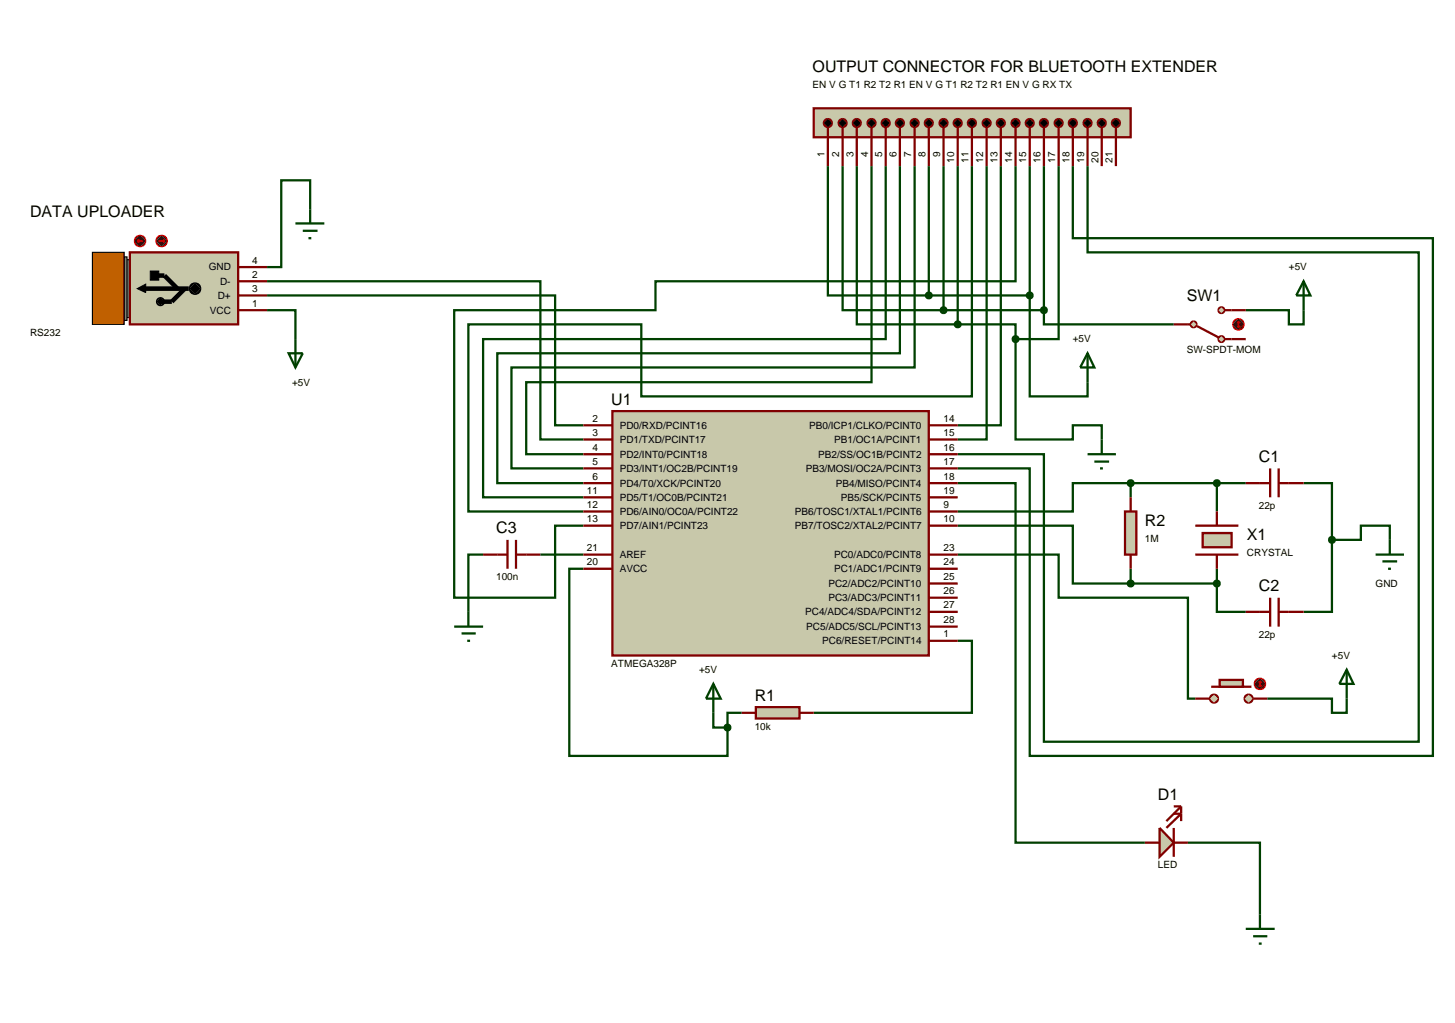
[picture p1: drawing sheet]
<svg xmlns="http://www.w3.org/2000/svg" width="257mm" height="180mm" viewBox="0 0 257 180" stroke-linecap="round" stroke-linejoin="round" font-family="sans-serif">
<g fill="none" stroke="#004000" stroke-width=".4">
<path d="M54.7 36.9v-5.1h-5.1v15.3h-2.5M146 29.3v22.8h17.8M148.6 29.3v25.4h17.8M151.1 29.3v27.9h17.8M153.7 29.3v38.1h-60.9v12.7h10.1M156.2 29.3v30.5h-71v27.9h17.7M158.7 29.3v33h-71v22.9h15.2M161.3 29.3v35.5h-71.1v17.8h12.7M163.8 29.3v22.8M166.4 29.3v25.4M168.9 29.3v27.9M171.4 29.3v40.6h-58.3v-12.7h-30.5v33h20.3"/>
<path d="M174 29.3v48.2h-5.1M176.5 29.3v45.7h-7.6M179.1 29.3v20.3h-63.5v5.1h-35.5v50.7h17.8v-12.7h5M181.6 29.3v22.8M184.1 29.3v25.4M186.7 29.3v30.5h-7.6M189.2 29.3v12.7h63.5v91.3h-71.1v-50.7h-12.7M191.8 29.3v15.2h58.4v86.3h-66.1v-50.7h-15.2M47.1 52.1h50.8v22.9h5M47.1 49.6h48.2v27.9h7.6M47.1 54.7h5v5.1M163.8 52.1h17.8"/>
<path d="M166.4 54.7h17.7M168.9 57.2h10.2v2.6M179.1 59.8v17.7h10.1v-2.5h5.1v2.5M181.6 52.1v17.8h10.2v-2.5M184.1 54.7v2.5h22.9M219.7 54.7h7.6v2.5h2.6v-2.5M85.2 97.8h-2.6v10.1M95.3 97.8h7.6M168.9 92.7h20.3v10.2h10.2M168.9 97.8h17.8v7.6h22.8v17.8h1.3M168.9 85.2h10.2v63.4h22.8M199.4 85.2h-10.2v5h-20.3"/>
<path d="M199.4 85.2v2.5M199.4 85.2h20.3M214.6 85.2v5M229.9 85.2h5v10M234.9 95.2v12.7h-5M234.9 95.2h5.1v-2.5h5.1v2.5M102.9 100.3h-2.5v33h27.9v-5M168.9 113h2.5v12.7h-27.9M199.4 100.3v2.6M199.4 102.9h15.2M214.6 102.9v5h5.1M214.6 100.3v2.6"/>
<path d="M125.8 125.7v2.6h2.5M130.8 125.7h-2.5v2.6M223.5 123.2h11.4v2.5h2.6v-2.5M209.5 148.6h12.7v12.7"/>
</g>
<path d="M108 72.5h55.8v43.1h-55.8z" fill="#c8c8aa" stroke="#800000" stroke-width=".4"/>
<g fill="none" stroke="#800000" stroke-width=".4">
<path d="M102.9 75h5.1M102.9 77.5h5.1M163.8 75h5.1M163.8 77.5h5.1M102.9 82.6h5.1M102.9 80.1h5.1M102.9 90.2h5.1M102.9 87.7h5.1M102.9 85.2h5.1M102.9 92.7h5.1M102.9 97.8h5.1M163.8 82.6h5.1"/>
<path d="M163.8 80.1h5.1M163.8 90.2h5.1M163.8 87.7h5.1M163.8 85.2h5.1M163.8 92.7h5.1M163.8 97.8h5.1M102.9 100.3h5.1M163.8 113h5.1M163.8 110.5h5.1M163.8 107.9h5.1M163.8 105.4h5.1M163.8 102.9h5.1"/>
<path d="M163.8 100.3h5.1"/>
</g>
<g fill="#808080" stroke="#000" stroke-width=".2">
<path d="M21.9 45.8h1v10.2h-1z"/>
<path d="M21.9 45.3h.5v11.2h-.5z"/>
</g>
<path d="M16.3 44.5h5.6v12.7h-5.6z" fill="#c06000" stroke="#000" stroke-width=".2"/>
<path d="M22.9 44.5h19.1v12.7h-19.1z" fill="#c8c8aa" stroke="#800000" stroke-width=".4"/>
<g fill="#000" stroke="#000" stroke-width=".2">
<path d="M27.8 52.7l.5-.2-.7 .7zM28.3 52.5a.68 .68 0 0 1 .7 .7zM28.3 53.9l.7-.7a.68 .68 0 0 1-.7 .7zM27.6 53.2l.7 .7a.68 .68 0 0 1-.7-.7z"/>
<path d="M33.7 50.2l.7-.3-1 1zM34.4 49.9a.94 .94 0 0 1 1 1zM35.4 50.9a.94 .94 0 0 1-1 1zM33.4 50.9l1 1a.94 .94 0 0 1-1-1z"/>
</g>
<path d="M28.3 52.5l.7 .7-.7 .7-.7-.7zM33.4 50.9l1-1 1 1-1 1z" fill="#000"/>
<path d="M25 50.9h8.3M27.2 48.6h1.8l2.3 2.3M32.6 50.9l-2.3 2.3h-1.8" fill="none" stroke="#000" stroke-width=".8" stroke-linecap="butt"/>
<path d="M24.2 50.9l1.5-.8v1.5zM26.5 47.8h1.5v1.6h-1.5z" fill="#000" stroke="#000" stroke-width=".18"/>
<path d="M42 54.7h5.1M42 52.1h5.1M42 49.6h5.1M42 47.1h5.1" fill="none" stroke="#800000" stroke-width=".4"/>
<path d="M27.8 41.8l.7-.3-1 1zM28.5 41.5a.94 .94 0 0 1 1 1zM29.5 42.5a.94 .94 0 0 1-1 1zM27.5 42.5l1 1a.94 .94 0 0 1-1-1z" fill="#400000" stroke="#f00" stroke-width=".2"/>
<path d="M27.5 42.5l1-1 1 1-1 1z" fill="#400000"/>
<path d="M28 42.5h1M28.8 42.2l.2 .3M29 42.5l-.2 .3" fill="none" stroke="#f00" stroke-width=".2"/>
<path d="M24 41.8l.7-.3-1 1zM24.7 41.5a.94 .94 0 0 1 1 1zM25.7 42.5a.94 .94 0 0 1-1 1zM23.7 42.5l1 1a.94 .94 0 0 1-1-1z" fill="#400000" stroke="#f00" stroke-width=".2"/>
<path d="M23.7 42.5l1-1 1 1-1 1z" fill="#400000"/>
<path d="M24.2 42.5l.3 .3M24.2 42.5h1M24.5 42.2l-.3 .3" fill="none" stroke="#f00" stroke-width=".2"/>
<path d="M133.3 124.7h7.7v2h-7.7z" fill="#c8c8aa" stroke="#800000" stroke-width=".4"/>
<path d="M130.8 125.7h2.5M141 125.7h2.5" fill="none" stroke="#800000" stroke-width=".4"/>
<path d="M125.8 120.6l1.3 2.6h-2.6zM125.8 120.6v5.1" fill="none" stroke="#004000" stroke-width=".4"/>
<path d="M128 127.9l.3-.1-.5 .5zM128.3 127.8l.3 .1 .2 .4zM128.8 128.3l-.2 .4-.3 .1zM127.8 128.3l.5 .5-.3-.1z" fill="#004000" stroke="#004000" stroke-width=".4"/>
<path d="M128.3 127.8l.5 .5-.5 .5-.5-.5z" fill="#004000"/>
<path d="M198.4 90.2h2v7.6h-2z" fill="#c8c8aa" stroke="#800000" stroke-width=".4"/>
<path d="M199.4 87.7v2.5M199.4 97.8v2.5M210.8 97.8h7.6M210.8 92.7h7.6" fill="none" stroke="#800000" stroke-width=".4"/>
<path d="M212.1 94h5.1v2.5h-5.1z" fill="#c8c8aa" stroke="#800000" stroke-width=".4"/>
<path d="M214.6 90.2v2.5M214.6 97.8v2.5" fill="none" stroke="#800000" stroke-width=".4"/>
<path d="M199.1 84.8l.3-.1-.5 .5zM199.4 84.7l.4 .2 .1 .3zM199.4 85.7l.5-.5-.2 .4zM198.9 85.2l.5 .5-.4-.2z" fill="#004000" stroke="#004000" stroke-width=".4"/>
<path d="M199.4 84.7l.5 .5-.5 .5-.5-.5z" fill="#004000"/>
<path d="M199 102.6l.4-.2-.5 .5zM199.4 102.4l.3 .1 .2 .4zM199.4 103.4l.5-.5-.2 .4zM198.9 102.9l.5 .5-.3-.1z" fill="#004000" stroke="#004000" stroke-width=".4"/>
<path d="M198.9 102.9l.5-.5 .5 .5-.5 .5z" fill="#004000"/>
<path d="M219.7 85.2h4.3M224 82.6v5.1M225.5 82.6v5.1M225.5 85.2h4.4M219.7 107.9h4.3M224 105.4v5.1M225.5 105.4v5.1M225.5 107.9h4.4" fill="none" stroke="#800000" stroke-width=".4"/>
<path d="M214.3 84.8l.3-.1-.5 .5zM214.6 84.7l.4 .2 .1 .3zM214.6 85.7l.5-.5-.1 .3zM214.1 85.2l.5 .5-.4-.2z" fill="#004000" stroke="#004000" stroke-width=".4"/>
<path d="M214.6 84.7l.5 .5-.5 .5-.5-.5z" fill="#004000"/>
<path d="M214.3 102.5l.3-.1-.5 .5zM214.6 102.4l.4 .2 .1 .3zM215.1 102.9l-.1 .3-.4 .2zM214.1 102.9l.5 .5-.4-.2z" fill="#004000" stroke="#004000" stroke-width=".4"/>
<path d="M214.6 102.4l.5 .5-.5 .5-.5-.5z" fill="#004000"/>
<path d="M242.6 97.8h5M243.8 99h2.6M245.1 95.2v2.6M244.8 100.3h.5" fill="none" stroke="#004000" stroke-width=".4"/>
<path d="M234.6 94.8l.3-.1-.5 .5zM234.9 94.7l.3 .1 .2 .4zM234.9 95.7l.5-.5-.1 .3zM234.4 95.2l.5 .5-.4-.2z" fill="#004000" stroke="#004000" stroke-width=".4"/>
<path d="M234.9 94.7l.5 .5-.5 .5-.5-.5z" fill="#004000"/>
<path d="M85.2 97.8h4.3M89.5 95.2v5.1M91 95.2v5.1M91 97.8h4.3" fill="none" stroke="#800000" stroke-width=".4"/>
<path d="M52.1 39.4h5.1M54.7 36.9v2.5M52.1 59.8v5M53.4 40.7h2.6M54.4 42h.5M50.9 62.3h2.5l-1.3 2.5zM80.1 110.5h5.1M81.4 111.7h2.5M82.4 113h.5M82.6 107.9v2.6" fill="none" stroke="#004000" stroke-width=".4"/>
<g fill="#c8c8aa" stroke="#800000" stroke-width=".4">
<path d="M219.7 122.7l.5-.2-.7 .7zM220.2 122.5a.68 .68 0 0 1 .7 .7zM220.9 123.2a.68 .68 0 0 1-.7 .7zM219.5 123.2l.7 .7a.68 .68 0 0 1-.7-.7z"/>
<path d="M213.6 122.7l.5-.2-.7 .7zM214.1 122.5a.68 .68 0 0 1 .7 .7zM214.8 123.2a.68 .68 0 0 1-.7 .7zM213.4 123.2l.7 .7a.68 .68 0 0 1-.7-.7z"/>
</g>
<g fill="#c8c8aa">
<path d="M220.2 122.5l.7 .7-.7 .7-.7-.7z"/>
<path d="M213.4 123.2l.7-.7 .7 .7-.7 .7z"/>
</g>
<path d="M213.6 121.1h7.1" fill="none" stroke="#800000" stroke-width=".4"/>
<path d="M215.1 119.9h4.1v1.2h-4.1z" fill="#c8c8aa" stroke="#800000" stroke-width=".4"/>
<path d="M210.8 123.2h2.5M221 123.2h2.5" fill="none" stroke="#800000" stroke-width=".4"/>
<path d="M221.5 119.9l.7-.3-1 1zM222.2 119.6a.94 .94 0 0 1 1 1zM222.2 121.6l1-1a.94 .94 0 0 1-1 1zM221.2 120.6l1 1a.94 .94 0 0 1-1-1z" fill="#400000" stroke="#f00" stroke-width=".2"/>
<path d="M222.2 119.6l1 1-1 1-1-1z" fill="#400000"/>
<path d="M222 120.9l.2 .2M222.2 120.1v1M222.2 120.1l-.2 .3M222.2 120.1l.3 .3M222.5 120.9l-.3 .2" fill="none" stroke="#f00" stroke-width=".2"/>
<path d="M237.5 118.1l1.2 2.5h-2.5zM237.5 118.1v5.1" fill="none" stroke="#004000" stroke-width=".4"/>
<path d="M143.5 19.1h55.9v5.1h-55.9z" fill="#c8c8aa" stroke="#800000" stroke-width=".4"/>
<g fill="none" stroke="#800000" stroke-width=".4">
<path d="M146 22.4v6.9M148.6 22.4v6.9M151.1 22.4v6.9M153.7 22.4v6.9M156.2 22.4v6.9M158.7 22.4v6.9M161.3 22.4v6.9M163.8 22.4v6.9M166.4 22.4v6.9M168.9 22.4v6.9M171.4 22.4v6.9M174 22.4v6.9"/>
<path d="M176.5 22.4v6.9M179.1 22.4v6.9M181.6 22.4v6.9M184.1 22.4v6.9M186.7 22.4v6.9M189.2 22.4v6.9M191.8 22.4v6.9M194.3 22.4v6.9M196.8 22.4v6.9"/>
</g>
<g fill="#000" stroke="#800000" stroke-width=".4">
<path d="M145.5 21.2l.5-.2-.7 .7zM146 21a.68 .68 0 0 1 .7 .7zM146 22.4l.7-.7a.68 .68 0 0 1-.7 .7zM145.3 21.7l.7 .7a.68 .68 0 0 1-.7-.7z"/>
<path d="M148.1 21.2l.5-.2-.7 .7zM148.6 21a.68 .68 0 0 1 .7 .7zM148.6 22.4l.7-.7a.68 .68 0 0 1-.7 .7zM147.9 21.7l.7 .7a.68 .68 0 0 1-.7-.7z"/>
<path d="M150.6 21.2l.5-.2-.7 .7zM151.1 21a.68 .68 0 0 1 .7 .7zM151.8 21.7a.68 .68 0 0 1-.7 .7zM150.4 21.7l.7 .7a.68 .68 0 0 1-.7-.7z"/>
<path d="M153.2 21.2l.5-.2-.7 .7zM153.7 21a.68 .68 0 0 1 .7 .7zM154.4 21.7a.68 .68 0 0 1-.7 .7zM153 21.7l.7 .7a.68 .68 0 0 1-.7-.7z"/>
<path d="M155.7 21.2l.5-.2-.7 .7zM156.2 21a.68 .68 0 0 1 .7 .7zM156.9 21.7a.68 .68 0 0 1-.7 .7zM155.5 21.7l.7 .7a.68 .68 0 0 1-.7-.7z"/>
<path d="M158.2 21.2l.5-.2-.7 .7zM158.7 21a.68 .68 0 0 1 .7 .7zM158.7 22.4l.7-.7a.68 .68 0 0 1-.7 .7zM158 21.7l.7 .7a.68 .68 0 0 1-.7-.7z"/>
<path d="M160.8 21.2l.5-.2-.7 .7zM161.3 21a.68 .68 0 0 1 .7 .7zM161.3 22.4l.7-.7a.68 .68 0 0 1-.7 .7zM160.6 21.7l.7 .7a.68 .68 0 0 1-.7-.7z"/>
<path d="M163.3 21.2l.5-.2-.7 .7zM163.8 21a.68 .68 0 0 1 .7 .7zM164.5 21.7a.68 .68 0 0 1-.7 .7zM163.1 21.7l.7 .7a.68 .68 0 0 1-.7-.7z"/>
<path d="M165.9 21.2l.5-.2-.7 .7zM166.4 21a.68 .68 0 0 1 .7 .7zM166.4 22.4l.7-.7a.68 .68 0 0 1-.7 .7zM165.7 21.7l.7 .7a.68 .68 0 0 1-.7-.7z"/>
<path d="M168.4 21.2l.5-.2-.7 .7zM168.9 21a.68 .68 0 0 1 .7 .7zM169.6 21.7a.68 .68 0 0 1-.7 .7zM168.2 21.7l.7 .7a.68 .68 0 0 1-.7-.7z"/>
<path d="M170.9 21.2l.5-.2-.7 .7zM171.4 21a.68 .68 0 0 1 .7 .7zM171.4 22.4l.7-.7a.68 .68 0 0 1-.7 .7zM170.7 21.7l.7 .7a.68 .68 0 0 1-.7-.7z"/>
<path d="M173.5 21.2l.5-.2-.7 .7zM174 21a.68 .68 0 0 1 .7 .7zM174 22.4l.7-.7a.68 .68 0 0 1-.7 .7zM173.3 21.7l.7 .7a.68 .68 0 0 1-.7-.7z"/>
<path d="M176 21.2l.5-.2-.7 .7zM176.5 21a.68 .68 0 0 1 .7 .7zM176.5 22.4l.7-.7a.68 .68 0 0 1-.7 .7zM175.8 21.7l.7 .7a.68 .68 0 0 1-.7-.7z"/>
<path d="M178.6 21.2l.5-.2-.7 .7zM179.1 21a.68 .68 0 0 1 .7 .7zM179.8 21.7a.68 .68 0 0 1-.7 .7zM178.4 21.7l.7 .7a.68 .68 0 0 1-.7-.7z"/>
<path d="M181.1 21.2l.5-.2-.7 .7zM181.6 21a.68 .68 0 0 1 .7 .7zM182.3 21.7a.68 .68 0 0 1-.7 .7zM180.9 21.7l.7 .7a.68 .68 0 0 1-.7-.7z"/>
<path d="M183.6 21.2l.5-.2-.7 .7zM184.1 21a.68 .68 0 0 1 .7 .7zM184.1 22.4l.7-.7a.68 .68 0 0 1-.7 .7zM183.4 21.7l.7 .7a.68 .68 0 0 1-.7-.7z"/>
<path d="M186.2 21.2l.5-.2-.7 .7zM186.7 21a.68 .68 0 0 1 .7 .7zM186.7 22.4l.7-.7a.68 .68 0 0 1-.7 .7zM186 21.7l.7 .7a.68 .68 0 0 1-.7-.7z"/>
<path d="M188.7 21.2l.5-.2-.7 .7zM189.2 21a.68 .68 0 0 1 .7 .7zM189.9 21.7a.68 .68 0 0 1-.7 .7zM188.5 21.7l.7 .7a.68 .68 0 0 1-.7-.7z"/>
<path d="M191.3 21.2l.5-.2-.7 .7zM191.8 21a.68 .68 0 0 1 .7 .7zM191.8 22.4l.7-.7a.68 .68 0 0 1-.7 .7zM191.1 21.7l.7 .7a.68 .68 0 0 1-.7-.7z"/>
<path d="M193.8 21.2l.5-.2-.7 .7zM194.3 21a.68 .68 0 0 1 .7 .7zM194.3 22.4l.7-.7a.68 .68 0 0 1-.7 .7zM193.6 21.7l.7 .7a.68 .68 0 0 1-.7-.7z"/>
<path d="M196.3 21.2l.5-.2-.7 .7zM196.8 21a.68 .68 0 0 1 .7 .7zM196.8 22.4l.7-.7a.68 .68 0 0 1-.7 .7zM196.1 21.7l.7 .7a.68 .68 0 0 1-.7-.7z"/>
</g>
<g fill="#000">
<path d="M146 21l.7 .7-.7 .7-.7-.7zM148.6 21l.7 .7-.7 .7-.7-.7zM151.1 21l.7 .7-.7 .7-.7-.7zM153.7 21l.7 .7-.7 .7-.7-.7zM155.5 21.7l.7-.7 .7 .7-.7 .7zM158.7 21l.7 .7-.7 .7-.7-.7zM161.3 21l.7 .7-.7 .7-.7-.7zM163.8 21l.7 .7-.7 .7-.7-.7zM166.4 21l.7 .7-.7 .7-.7-.7zM168.2 21.7l.7-.7 .7 .7-.7 .7zM171.4 21l.7 .7-.7 .7-.7-.7zM174 21l.7 .7-.7 .7-.7-.7z"/>
<path d="M176.5 21l.7 .7-.7 .7-.7-.7zM179.1 21l.7 .7-.7 .7-.7-.7zM180.9 21.7l.7-.7 .7 .7-.7 .7zM184.1 21l.7 .7-.7 .7-.7-.7zM186.7 21l.7 .7-.7 .7-.7-.7zM189.2 21l.7 .7-.7 .7-.7-.7zM191.8 21l.7 .7-.7 .7-.7-.7zM193.6 21.7l.7-.7 .7 .7-.7 .7zM196.8 21l.7 .7-.7 .7-.7-.7z"/>
</g>
<path d="M191.8 62.3l1.2 2.5h-2.5zM191.8 62.3v5.1" fill="none" stroke="#004000" stroke-width=".4"/>
<path d="M210.2 56.8l.3-.1-.5 .5zM210.5 56.7l.4 .2 .1 .3zM211 57.2l-.2 .4-.3 .1zM210 57.2l.5 .5-.4-.2z" fill="#c8c8aa" stroke="#800000" stroke-width=".4"/>
<path d="M210.5 56.7l.5 .5-.5 .5-.5-.5z" fill="#c8c8aa"/>
<path d="M209.5 57.2h.5" fill="none" stroke="#800000" stroke-width=".4"/>
<path d="M215 54.4l.4-.2-.5 .5zM215.4 54.2l.4 .2 .1 .3zM215.9 54.7l-.1 .3-.4 .2zM214.9 54.7l.5 .5-.3-.1z" fill="#c8c8aa" stroke="#800000" stroke-width=".4"/>
<path d="M214.9 54.7l.5-.5 .5 .5-.5 .5z" fill="#c8c8aa"/>
<path d="M211.1 57.5l3.8 2M215.9 54.7h1.3" fill="none" stroke="#800000" stroke-width=".4"/>
<path d="M215 59.5l.4-.2-.5 .5zM215.4 59.3l.4 .2 .1 .3zM215.9 59.8l-.1 .3-.4 .2zM214.9 59.8l.5 .5-.3-.1z" fill="#c8c8aa" stroke="#800000" stroke-width=".4"/>
<path d="M214.9 59.8l.5-.5 .5 .5-.5 .5z" fill="#c8c8aa"/>
<path d="M207 57.2h2.5M215.9 59.8h3.8M217.2 54.7h2.5" fill="none" stroke="#800000" stroke-width=".4"/>
<path d="M217.7 56.5l.7-.3-1 1zM218.4 56.2a.94 .94 0 0 1 1 1zM218.4 58.2l1-1a.94 .94 0 0 1-1 1zM217.4 57.2l1 1a.94 .94 0 0 1-1-1z" fill="#400000" stroke="#f00" stroke-width=".2"/>
<path d="M218.4 56.2l1 1-1 1-1-1z" fill="#400000"/>
<path d="M218.2 57.5l.2 .2M218.4 56.7v1M218.4 56.7l-.2 .3M218.4 56.7l.3 .3M218.7 57.5l-.3 .2" fill="none" stroke="#f00" stroke-width=".2"/>
<path d="M229.9 49.6l1.2 2.5h-2.5zM229.9 49.6v5.1" fill="none" stroke="#004000" stroke-width=".4"/>
<path d="M168.6 56.8l.3-.1-.5 .5zM168.9 56.7l.4 .2 .1 .3zM169.4 57.2l-.1 .3-.4 .2zM168.4 57.2l.5 .5-.3-.1z" fill="#004000" stroke="#004000" stroke-width=".4"/>
<path d="M168.4 57.2l.5-.5 .5 .5-.5 .5z" fill="#004000"/>
<path d="M194.3 77.5v2.6M191.8 80.1h5M193 81.4h2.6M194 82.6h.5" fill="none" stroke="#004000" stroke-width=".4"/>
<path d="M166.1 54.3l.3-.1-.5 .5zM166.4 54.2l.3 .1 .2 .4zM166.9 54.7l-.1 .3-.4 .2zM165.9 54.7l.5 .5-.4-.2z" fill="#004000" stroke="#004000" stroke-width=".4"/>
<path d="M166.4 54.2l.5 .5-.5 .5-.5-.5z" fill="#004000"/>
<path d="M183.7 54.4l.4-.2-.5 .5zM184.1 54.2l.3 .1 .2 .4zM184.1 55.2l.5-.5-.2 .4zM183.6 54.7l.5 .5-.4-.2z" fill="#004000" stroke="#004000" stroke-width=".4"/>
<path d="M184.1 54.2l.5 .5-.5 .5-.5-.5z" fill="#004000"/>
<path d="M163.5 51.7l.3-.1-.5 .5zM163.8 51.6l.3 .1 .2 .4zM164.3 52.1l-.2 .4-.3 .1zM163.3 52.1l.5 .5-.4-.2z" fill="#004000" stroke="#004000" stroke-width=".4"/>
<path d="M163.8 51.6l.5 .5-.5 .5-.5-.5z" fill="#004000"/>
<path d="M181.2 51.8l.4-.2-.5 .5zM181.6 51.6l.4 .2 .1 .3zM181.6 52.6l.5-.5-.1 .3zM181.1 52.1l.5 .5-.3-.1z" fill="#004000" stroke="#004000" stroke-width=".4"/>
<path d="M181.1 52.1l.5-.5 .5 .5-.5 .5z" fill="#004000"/>
<path d="M178.8 59.4l.3-.1-.5 .5zM179.1 59.3l.4 .2 .1 .3zM179.6 59.8l-.1 .3-.4 .2zM178.6 59.8l.5 .5-.4-.2z" fill="#004000" stroke="#004000" stroke-width=".4"/>
<path d="M179.1 59.3l.5 .5-.5 .5-.5-.5z" fill="#004000"/>
<path d="M204.5 146l2.5 2.6-2.5 2.5z" fill="#c8c8aa" stroke="#800000" stroke-width=".4"/>
<path d="M201.9 148.6h2.6M207 146v5.1M207 143.5h1.3l-2.6 2.5M207 142.2h1.3M207 148.6h2.5M208.3 142.2l-2.6 2.6M208.3 142.2v2.6" fill="none" stroke="#800000" stroke-width=".4"/>
<path d="M219.7 163.8h5.1M221 165.1h2.5M222 166.4h.5M222.2 161.3v2.5" fill="none" stroke="#004000" stroke-width=".4"/>
<g font-size="2.8">
<text x="143.3" y="12.8">OUTPUT CONNECTOR FOR BLUETOOTH EXTENDER</text>
<text x="5.3" y="38.3">DATA UPLOADER</text>
<text x="209.3" y="53.1">SW1</text>
<text x="107.8" y="71.4">U1</text>
<text x="222" y="81.5">C1</text>
<text x="87.5" y="94.1">C3</text>
<text x="201.9" y="92.8">R2</text>
<text x="219.9" y="95.3">X1</text>
<text x="222" y="104.3">C2</text>
<text x="133.1" y="123.6">R1</text>
<text x="204.2" y="141.1">D1</text>
</g>
<g font-size="1.8">
<text x="143.3" y="15.6">EN V G T1 R2 T2 R1 EN V G T1 R2 T2 R1 EN V G RX TX</text>
<text x="145.4" y="27.7" transform="rotate(-90 145.4 27.7)">1</text>
<text x="148" y="27.7" transform="rotate(-90 148 27.7)">2</text>
<text x="150.5" y="27.7" transform="rotate(-90 150.5 27.7)">3</text>
<text x="153.1" y="27.7" transform="rotate(-90 153.1 27.7)">4</text>
<text x="155.6" y="27.7" transform="rotate(-90 155.6 27.7)">5</text>
<text x="158.1" y="27.7" transform="rotate(-90 158.1 27.7)">6</text>
<text x="160.7" y="27.7" transform="rotate(-90 160.7 27.7)">7</text>
<text x="163.2" y="27.7" transform="rotate(-90 163.2 27.7)">8</text>
<text x="165.8" y="27.7" transform="rotate(-90 165.8 27.7)">9</text>
<text x="168.3" y="28.7" transform="rotate(-90 168.3 28.7)">10</text>
<text x="170.8" y="28.7" transform="rotate(-90 170.8 28.7)">11</text>
<text x="173.4" y="28.7" transform="rotate(-90 173.4 28.7)">12</text>
<text x="175.9" y="28.7" transform="rotate(-90 175.9 28.7)">13</text>
<text x="178.5" y="28.7" transform="rotate(-90 178.5 28.7)">14</text>
<text x="181" y="28.7" transform="rotate(-90 181 28.7)">15</text>
<text x="183.5" y="28.7" transform="rotate(-90 183.5 28.7)">16</text>
<text x="186.1" y="28.7" transform="rotate(-90 186.1 28.7)">17</text>
<text x="188.6" y="28.7" transform="rotate(-90 188.6 28.7)">18</text>
<text x="191.2" y="28.7" transform="rotate(-90 191.2 28.7)">19</text>
<text x="193.7" y="28.7" transform="rotate(-90 193.7 28.7)">20</text>
<text x="196.2" y="28.7" transform="rotate(-90 196.2 28.7)">21</text>
<text x="36.8" y="47.7">GND</text>
<text x="44.5" y="46.5">4</text>
<text x="227.3" y="47.7">+5V</text>
<text x="38.4" y="52.7">D+</text>
<text x="38.8" y="50.2">D-</text>
<text x="44.5" y="51.5">3</text>
<text x="44.5" y="49">2</text>
<text x="5.3" y="59.2">RS232</text>
<text x="37" y="55.3">VCC</text>
<text x="44.5" y="54.1">1</text>
<text x="189.2" y="60.4">+5V</text>
<text x="209.3" y="62.3">SW-SPDT-MOM</text>
<text x="51.5" y="68">+5V</text>
<text x="104.5" y="76.9">3</text>
<text x="104.5" y="74.4">2</text>
<text x="109.3" y="75.6">PD0/RXD/PCINT16</text>
<text x="142.7" y="75.6">PB0/ICP1/CLKO/PCINT0</text>
<text x="166.4" y="74.4">14</text>
<text x="166.4" y="76.9">15</text>
<text x="104.5" y="82">5</text>
<text x="104.5" y="79.5">4</text>
<text x="109.3" y="83.2">PD3/INT1/OC2B/PCINT19</text>
<text x="109.3" y="80.7">PD2/INT0/PCINT18</text>
<text x="109.3" y="78.1">PD1/TXD/PCINT17</text>
<text x="142.1" y="83.2">PB3/MOSI/OC2A/PCINT3</text>
<text x="144.3" y="80.7">PB2/SS/OC1B/PCINT2</text>
<text x="147.1" y="78.1">PB1/OC1A/PCINT1</text>
<text x="166.4" y="82">17</text>
<text x="166.4" y="79.5">16</text>
<text x="103.5" y="89.6">12</text>
<text x="103.5" y="87.1">11</text>
<text x="104.5" y="84.6">6</text>
<text x="109.3" y="88.3">PD5/T1/OC0B/PCINT21</text>
<text x="109.3" y="85.8">PD4/T0/XCK/PCINT20</text>
<text x="147.4" y="85.8">PB4/MISO/PCINT4</text>
<text x="148.3" y="88.3">PB5/SCK/PCINT5</text>
<text x="166.4" y="84.6">18</text>
<text x="166.4" y="87.1">19</text>
<text x="166.4" y="89.6">9</text>
<text x="222" y="89.7">22p</text>
<text x="103.5" y="92.1">13</text>
<text x="109.3" y="90.8">PD6/AIN0/OC0A/PCINT22</text>
<text x="109.3" y="93.3">PD7/AIN1/PCINT23</text>
<text x="140.2" y="93.3">PB7/TOSC2/XTAL2/PCINT7</text>
<text x="140.2" y="90.8">PB6/TOSC1/XTAL1/PCINT6</text>
<text x="166.4" y="92.1">10</text>
<text x="201.9" y="95.6">1M</text>
<text x="103.5" y="99.7">20</text>
<text x="103.5" y="97.2">21</text>
<text x="109.3" y="100.9">AVCC</text>
<text x="109.3" y="98.4">AREF</text>
<text x="147.1" y="100.9">PC1/ADC1/PCINT9</text>
<text x="147.1" y="98.4">PC0/ADC0/PCINT8</text>
<text x="166.4" y="99.7">24</text>
<text x="166.4" y="97.2">23</text>
<text x="219.9" y="98.1">CRYSTAL</text>
<text x="87.5" y="102.3">100n</text>
<text x="146.1" y="106">PC3/ADC3/PCINT11</text>
<text x="146.1" y="103.5">PC2/ADC2/PCINT10</text>
<text x="166.4" y="107.3">27</text>
<text x="166.4" y="104.8">26</text>
<text x="166.4" y="102.3">25</text>
<text x="242.6" y="103.5">GND</text>
<text x="142" y="108.5">PC4/ADC4/SDA/PCINT12</text>
<text x="142.2" y="111.1">PC5/ADC5/SCL/PCINT13</text>
<text x="145" y="113.6">PC6/RESET/PCINT14</text>
<text x="166.4" y="112.4">1</text>
<text x="166.4" y="109.9">28</text>
<text x="222" y="112.5">22p</text>
<text x="107.8" y="117.6">ATMEGA328P</text>
<text x="123.3" y="118.7">+5V</text>
<text x="234.9" y="116.2">+5V</text>
<text x="133.1" y="128.7">10k</text>
<text x="204.2" y="153.1">LED</text>
</g>
</svg>
